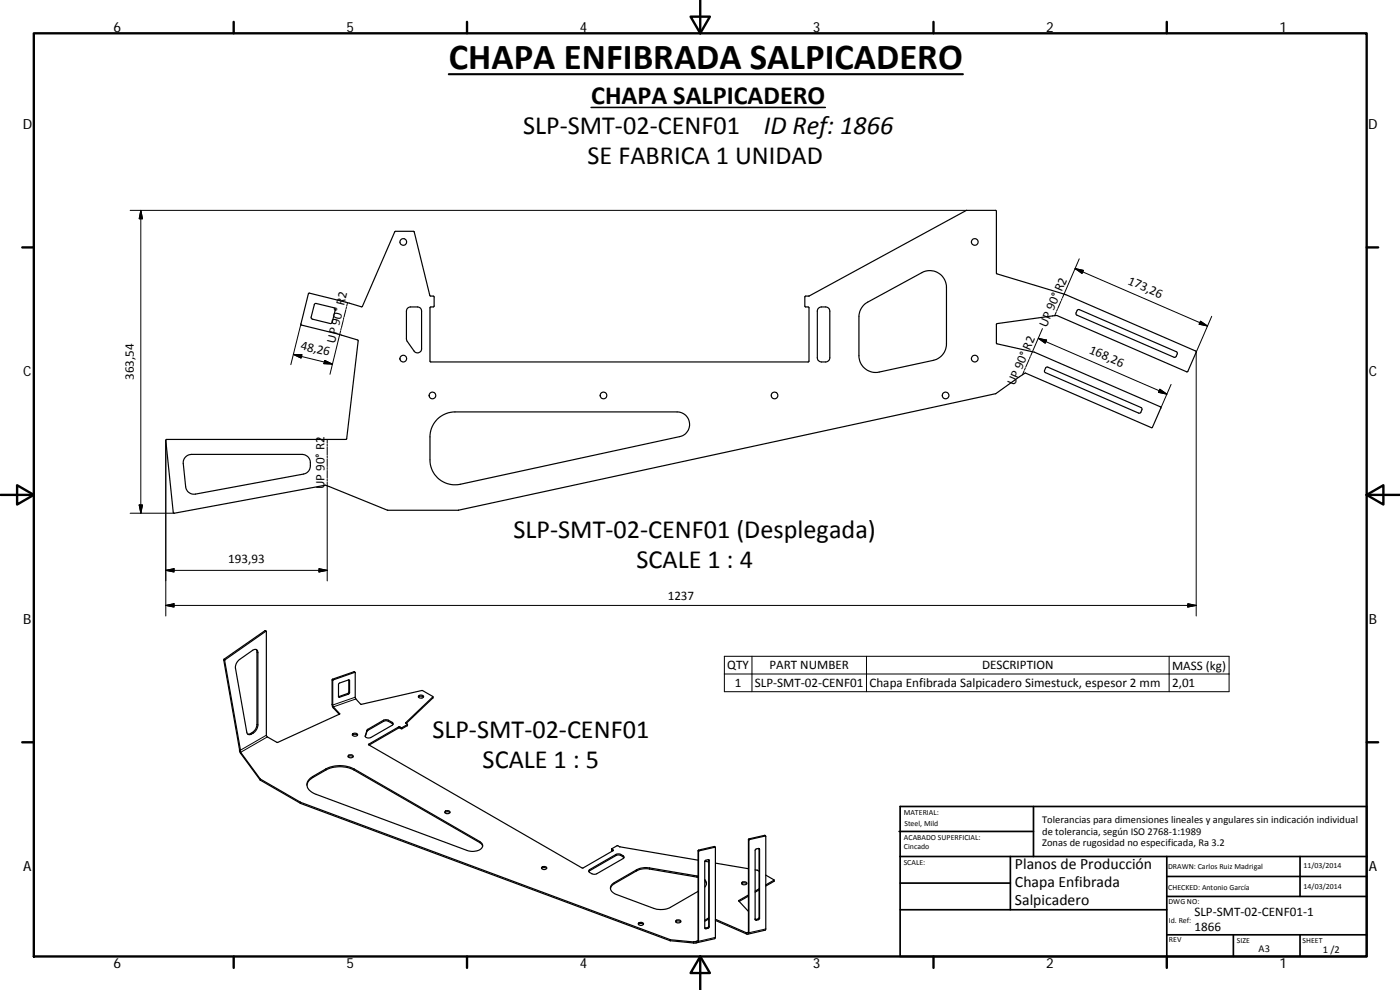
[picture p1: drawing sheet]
<svg xmlns="http://www.w3.org/2000/svg" width="420mm" height="297mm" viewBox="0 0 420 297" stroke-linecap="round" stroke-linejoin="round" font-family="sans-serif">
<g fill="none" stroke="#000" stroke-width=".36">
<path d="M92.6 88l11.2 2.7 4.8 1.4 9.9-22.6 5.6-.1 .2 .2 4.7 19.1 1 .1 .3 .3v2.8l-1.3 .3 .2 16.4h113.3l.3-.2v-16l-.2-.3-1.1-.2 .1-3 1.2-.1 47.2-25.7h8.8l.2 .2v18.6l.2 .3 20.7 6.2 38.9 16.9 .2 .4-2.7 5.9-39.1-16.9-18.1 2.5v5.9l11.3 2.6 37.9 16.4 .1 .3-2.7 5.9-38-16.4-8.9 6.2-161.2 35h-21.2l-18.7-7.5-45.6 8.3-2.3-21.8 .1-.2 54.1-.2 3.5-29.5-6.1-2-11.1-2.8zM94.4 91.2l.5-.1 5.6 1.4 .1 .5-1.1 4-.4 .1-5.6-1.5-.1-.4zM122.3 92.5l.7-.4h2.3a1.2 1.2 0 0 1 1.2 1.2v11.3a1.23 1.23 0 0 1-.8 1.2 1.23 1.23 0 0 1-1.4-.5l-2.2-3.1-.1-.5v-8.4zM245.5 92.6l.8-.5h1.5a1.26 1.26 0 0 1 1.2 1.2v14a1.3 1.3 0 0 1-1.2 1.3h-1.3a1.31 1.31 0 0 1-1.2-1.3v-14zM259.5 91.2l17.2-9.4a5 5 0 0 1 7.3 4.4v17a5.1 5.1 0 0 1-3.9 4.9l-16.2 3.5a5 5 0 0 1-6.1-4.9v-11.7a5.1 5.1 0 0 1 1.7-3.8zM323.3 93l.6-.1 29.1 12.6 .3 .5-.3 .9-.7 .3-29.1-12.6-.3-.6zM313.9 110.3l.5-.1 28 12.1 .3 .5-.3 .9-.7 .3-28-12.2-.3-.5zM55.8 137l.6-.4 1.1-.3h33.2a3 3 0 0 1 2.5 2.8 3 3 0 0 1-2.1 3.1l-32.4 6.1a2.54 2.54 0 0 1-3-2.3l-.7-7.3 .3-1.1zM131.2 125.8a7.7 7.7 0 0 1 5.3-2.2h66.7a3.7 3.7 0 0 1 3.7 3.3 3.7 3.7 0 0 1-2.9 4.1l-65.9 14.3a7.5 7.5 0 0 1-9.1-7.3v-6.9a7.4 7.4 0 0 1 2.2-5.3zM71.7 198l4.1-2.9a.89 .89 0 0 1 1.1-.2 .89 .89 0 0 1 .5 .9v21.7a2.82 2.82 0 0 1-3 2.8l-.3-.6-3.4-19.2a2.96 2.96 0 0 1 1-2.5zM76.8 194.9l.3 .8v21.6a3.1 3.1 0 0 1-2.8 3M79.9 189.4l-.3-.2-12.4 8.8 4.7 26.9"/>
<path d="M99.7 211.3l.3 1.1M99.7 211.3l.2 .2M99.9 211.5v-7.4l6.6-2.4 .1 7.6 1.8 2 18.2-4.1 3.3 1.8-8.1 7.9 .4 .5-1.6 1-.9-.3-9.1 5.3 64.1 37 9.3-5.2-.5-.5 1.8-1 .8 .4 23.4 4M99.9 211.5l.1 .5 1.9 2.2-18.6 8.6-3.2-1.9-.3-31.5-12.4 8.7 4.8 27M100 212.2v.2M100 212.4l1.8 1.9M101.7 205.1l3.1-1.1v4.2l-3.2 1zM104.7 204l-.1 3.8-3 1.2M106.6 201.8l-.4-.3-6.5 2.3v7.5M110.3 218.9l5.2-2.9 1.1 .1 1.4 .9-.3 .6-6.6 3.8a1.03 1.03 0 0 1-1.5-.6zM118 217.3l-1.6-1h-1.1l-4.9 2.8-.8 1.9M122.3 217.3v.4l-1.7 1-.9-.3-8.9 5.1"/>
<path d="M125.6 209.2a1.08 1.08 0 0 1 1.5 0M125.6 208.8a.83 .83 0 0 1 .9-.3 .83 .83 0 0 1 .6 .7 .9 .9 0 0 1-1.5-.3zM129.9 209.1v.3l-8 7.7M71.9 224.9l.3 .2M71.9 224.9l.3 1.2M72.2 225.1v.6M72.2 225.7v.4M72.2 225.7l5.9 8 12.1 7 110.9 41.2M72.2 226.1l5.9 8 12.1 6.9 110.9 41.3M92.1 235.6a3.1 3.1 0 0 1 1.8-2.3l3.9-2.2a9.4 9.4 0 0 1 8.5 0l37.7 21.7 .9 1.1M93.1 233.5l4.7-2.8a9.4 9.4 0 0 1 8.5 0l37.7 21.8a1.41 1.41 0 0 1 .8 1.6 1.41 1.41 0 0 1-1.4 1.1 4.9 4.9 0 0 1-3.2 0l-45.3-16.9a3 3 0 0 1-2.5-3.9zM104.5 227.1a1.06 1.06 0 0 1 1.5 0"/>
<path d="M104.5 226.7a.73 .73 0 0 1 .9-.3 .73 .73 0 0 1 .5 .8 .88 .88 0 0 1-1.5-.4zM105.8 220.6a1.09 1.09 0 0 1 1.5 0M105.8 220.2a.85 .85 0 0 1 1.5 .4 .79 .79 0 0 1-.9 .4 .79 .79 0 0 1-.6-.8zM133.5 243.5a.84 .84 0 0 1 .8-.3 .84 .84 0 0 1 .7 .6 .88 .88 0 0 1-1.5-.3zM133.5 243.8a1.08 1.08 0 0 1 1.5 0M183.5 254.7v.4l.4 .2M187.3 257.3l-1.2-.7h-1.1l-8.3 4.9M211.5 258.4l1.2 .2M211.7 258.2l.9-.3 .2 .3v19.9l-.1 .3-.8 .3-.4-.3zM212.7 258v20l-.4 .3-.8 .1M214.7 254.3l-.3-.3-4.9 1.2v27M214.7 259l9.9 1.6"/>
<path d="M226.8 254.8l.8-.2 .4 .2v20.7l-.3 .4-.7 .2-.4-.2zM227.8 254.6v20.8l-.4 .4-.8 .1M229.8 250.9l-.3-.3-4.7 1.1-.2 .2v27.8M162.5 260.6a1.15 1.15 0 0 1 1.6 0M162.6 260.2a.86 .86 0 0 1 1.5 .4 .79 .79 0 0 1-.9 .3 .79 .79 0 0 1-.6-.7zM176.8 261l8.2-4.7h1.1l1.2 .8-.3 .5-8.1 4.6-.9 .1-1.1-.5-.2-.4zM191.6 277.3a1.14 1.14 0 0 1 1.5 0M191.7 277a.81 .81 0 0 1 .8-.3 .81 .81 0 0 1 .6 .6 .76 .76 0 0 1-.9 .4 .76 .76 0 0 1-.5-.7zM202.8 276.6a1.03 1.03 0 0 1 1.5 0M202.9 276.2a.84 .84 0 0 1 1.4 .4 .78 .78 0 0 1-.9 .4 .78 .78 0 0 1-.5-.8zM209.5 262.9l-14.5-2.5a6.4 6.4 0 0 0-4 .6l-6.6 3.8a1.79 1.79 0 0 0-1.2 1.8 1.79 1.79 0 0 0 1.4 1.6l11.6 4.4a6.6 6.6 0 0 0 5-.4l8.3-4.8M209.5 263.2l-14.5-2.4a6.2 6.2 0 0 0-4 .5l-6.9 4-.6 .5-.3 .8"/>
<path d="M211.5 263.9a1.53 1.53 0 0 1 0 2.3M211.5 264.2l.5 1M212.7 275.4l-1.2 .7M212.7 275.7l-1.2 .7M214.7 276.2l9.3 4M214.7 275.8l9.3 4.1M222.6 265.2a1.03 1.03 0 0 1 1.5 0M222.6 264.8a.86 .86 0 0 1 1.5 .4 .79 .79 0 0 1-.9 .3 .79 .79 0 0 1-.6-.7zM224 279.9v.3M224.6 279.7l.2 .2M224.6 279.7l-.6 .2M224.6 268.9l-2.8 1.6"/>
<path d="M224.6 268.5l-2.9 1.8 2.9 3.2M224.8 279.9v-27.8l.1-.2 4.8-1.1 .1 28-.1 .3-5.3 1.2M224.8 279.9a.49 .49 0 0 1-.8 .3M226.6 261l1.2 .4M226.6 275.6l.3 .3M227.8 267l-1.2 .7M227.8 266.7l-1.2 .7M229.8 262.6l2.5 1.4-2.5 1.5M232.3 264.1v.4l-2.5 1.4M201.1 282.3h.1M201.1 281.9l.1 .1M201.2 282l6.9 .6"/>
<path d="M201.2 282.3l6.9 .6M208.1 282.6v.3M209.5 282.2l-1.4 .4M209.5 282.2l.1 .2M209.6 282.4v-26.9l5-1.3 .1 27.2-.2 .2-5.7 1.3M209.6 282.4l-.7 .5h-.8"/>
<circle cx="121" cy="72.6" r="1.01"/>
<circle cx="292.5" cy="72.6" r="1.01"/>
<circle cx="121" cy="107.6" r="1.01"/>
<circle cx="129.8" cy="118.7" r=".99"/>
<circle cx="181.1" cy="118.7" r=".99"/>
<circle cx="232.5" cy="118.7" r=".99"/>
<circle cx="283.8" cy="118.7" r=".99"/>
<circle cx="292.5" cy="107.6" r="1.01"/>
</g>
<g fill="none" stroke="#000" stroke-width=".3">
<path d="M39.1 63.1h251M42.3 63.1l.5 2.5h-1zM42.3 63.1v90.9M323.9 77.7l-5 11.6M90.3 97.2l-3 12.2M102.2 99.3l-3.2 13M102.4 98.5l-.1 .6M103 96.1l-.5 2.2M103.2 95.3l-.2 .6M103.8 92.9l-.5 2.2M104 92.1l-.1 .6M104.3 90.8l-.3 1.1"/>
<path d="M312.9 98.6l-3.6 8.1M317 93.6l-.5 1.1M317.3 92.8l-.2 .6M318.4 90.4l-1 2.2M318.7 89.6l-.2 .5M322.7 80.6l2.5 .5-.5 .9zM322.7 80.6l39.7 17.2M360.3 96.4l2.1 1.4-2.5-.5zM363.7 94.9l-4.7 10.8v79.1M88 106.3l2.6 .1-.3 1zM88 106.3l11.7 2.9M97.5 108.1l2.2 1.1-2.5-.1z"/>
<path d="M307.3 111.3l-.4 1.2M307.7 110.4l-.2 .6M308.9 107.8l-1.1 2.4M309.2 107l-.2 .6M311.6 101.5l2.5 .5-.4 1zM311.6 101.5l38.6 16.8M348.1 116.8l2.1 1.5-2.5-.6zM351.5 115.3l-3.1 7.1M49.8 132.1v52.7M98.2 131.8v1.2M98.2 133.3v.6M98.2 134.2v2.3"/>
<path d="M98.2 136.8v.6M98.2 137.7v2.3M39.1 154h13.1M41.8 151.5h1l-.5 2.5zM98.2 140.3v.6M98.2 141.1v2.4M98.2 143.8v.5M98.2 144.6v29.7M49.8 171.1l2.4-.5v1zM49.8 171.1h48.4M95.7 170.6l2.5 .5-2.5 .5zM49.8 181.7l2.4-.6v1z"/>
<path d="M49.8 181.7h309.2M67.2 198.1l.2 .1M67.2 197.8l.4 .2M77.1 195.7l.3 .1M79.5 189.2l.3 .2M217.4 196.9h151.5v10.6h-151.5zM225.7 196.9v10.6M260 196.9v10.6M350.9 196.9v10.6M356.5 181.1l2.5 .6-2.5 .4zM75.7 219.8l.3 .2M77.1 217.3l.3 .2"/>
<path d="M99.7 204l.2 .2M99.8 203.8l.2 .2M101.7 209l.2 .2M101.9 214.1v.1M104.4 208.1l.2 .2M104.7 204l.2 .2M104.7 207.6l.2 .2M106.2 201.5l.2 .2M106.6 209.2l-6.7 2.3M106.8 209.7l-6.8 2.5M110.1 219.1v.4M110.4 218.8v.3"/>
<path d="M115.1 216.1v.3M116.6 216.1v.3M117.7 216.7v.4M119.7 218.1v.3M120 218.1v.3M120.4 218.3v.3M120.7 218.3v.3M121.8 216.9v.1M122.2 217.4v.3M129.9 209.1v.3M217.4 202.2h151.5M75.2 220.1l.2 .2"/>
<path d="M78.1 233.7v.4M78.2 233.8v.3M79.9 220.6l-7.7 4.5M80.2 221.1l-8 4.6M93.9 233v.3M97.8 230.7v.4M106.3 230.7v.4M109.6 220.8v.2M110.6 223.3v.2M90.1 240.7v.3M90.2 240.7v.3M144 252.5v.3"/>
<path d="M183.6 254.8v.3M184 255.1v.1M184.9 256.3v.4M186.3 256.3v.4M187 256.8v.3M209.5 255.2l.1 .3M209.7 255.1l.1 .2M212.7 258l.1 .2M214.4 254l.1 .2M224.6 251.9l.2 .2M224.8 251.7l.1 .2M227.8 254.6l.2 .2"/>
<path d="M229.5 250.6l.1 .2M176.9 260.9v.4M184.4 264.8v.3M191 261v.3M195 260.4v.4M209.2 262.8v.4M211.7 278.4l.2 .3M212.3 278.3l.2 .2M212.7 277.9l.1 .2M221.7 270.2v.2M224.5 279.8l-.5 .1M226.8 275.9l.2 .2"/>
<path d="M227.4 275.8l.2 .1M227.8 275.4l.2 .1M229.8 278.7l-5 1.2M232.3 264.1v.4M201.1 281.9l.1 .4M209.3 282.3l-1.2 .3M214.7 281.3l-5.1 1.1"/>
</g>
<circle cx="227.8" cy="254.6" r=".18" fill="#000"/>
<g fill="none" stroke="#000" stroke-width=".71">
<path d="M10.1 10h400.1v277h-400.1zM70.1 6.6v3.4M140.2 6.6v3.4M207.3 5h5.8l-2.9 5zM210.2 0v10M280.2 6.6v3.4M350.2 6.6v3.4M6.7 74.2h3.4M410.2 74.2h3.4M.2 148.5h9.9M5.1 145.6l5 2.9-5 2.9zM410.2 148.5l5-2.9v5.8z"/>
<path d="M410.2 148.5h9.9M6.7 222.7h3.4M410.2 222.7h3.4M70.1 287v3.4M140.2 287v3.4M210.2 287l2.9 5h-5.8zM210.2 287v10M280.2 287v3.4M350.2 287v3.4"/>
</g>
<g fill="none" stroke="#000" stroke-width=".51">
<path d="M269.8 249.5h40.4M270.1 257h140.1M270.1 242h140.1v45h-140.1zM303.2 257v16M310.2 242v15M350.2 257v30M390.2 257v12M270.1 273h80.1M270.1 265h33.1M350.2 269h60M350.2 263h60M350.2 280.5h60"/>
<path d="M370.2 280.5v6.5M390.2 280.5v6.5"/>
</g>
<path d="M42.3 63.1l.5 2.5h-1zM322.7 80.6l2.5 .5-.5 .9zM360.3 96.4l2.1 1.4-2.5-.5zM88 106.3l2.6 .1-.3 1zM97.5 108.1l2.2 1.1-2.5-.1zM311.6 101.5l2.5 .5-.4 1zM348.1 116.8l2.1 1.5-2.5-.6zM41.8 151.5h1l-.5 2.5zM49.8 171.1l2.4-.5v1zM95.7 170.6l2.5 .5-2.5 .5zM49.8 181.7l2.4-.6v1zM356.5 181.1l2.5 .6-2.5 .4z" fill="#000" stroke="#000" stroke-width=".3"/>
<path d="M134.7 22.3h154.3" fill="none" stroke="#000" stroke-width=".63"/>
<path d="M177.4 32.2h70.3" fill="none" stroke="#000" stroke-width=".46"/>
<text font-size="11" x="134.7" y="20.7">CHAPA ENFIBRADA SALPICADERO</text>
<g font-size="7.9">
<text x="177.4" y="31.1">CHAPA SALPICADERO</text>
<text x="157" y="40.1">SLP‐SMT‐02‐CENF01</text>
<text x="229.2" y="40.1">ID Ref: 1866</text>
<text x="176.4" y="49.1">SE FABRICA 1 UNIDAD</text>
<text x="154.1" y="161.4">SLP‐SMT‐02‐CENF01 (Desplegada)</text>
<text x="191" y="170.4">SCALE 1 : 4</text>
<text x="129.8" y="221.4">SLP‐SMT‐02‐CENF01</text>
<text x="144.9" y="230.4">SCALE 1 : 5</text>
</g>
<g font-size="4.7">
<text x="304.6" y="260.8">Planos de Producción</text>
<text x="304.6" y="266.2">Chapa Enfibrada</text>
<text x="304.6" y="271.6">Salpicadero</text>
</g>
<g font-size="4.2">
<text x="34" y="9.6">6</text>
<text x="104" y="9.6">5</text>
<text x="174" y="9.6">4</text>
<text x="244" y="9.6">3</text>
<text x="314" y="9.6">2</text>
<text x="384" y="9.6">1</text>
<text x="6.8" y="38.7">D</text>
<text x="410.6" y="38.7">D</text>
<text x="7" y="112.9">C</text>
<text x="410.8" y="112.9">C</text>
<text x="7" y="187.1">B</text>
<text x="410.8" y="187.1">B</text>
<text x="7" y="261.3">A</text>
<text x="410.8" y="261.3">A</text>
<text x="34" y="290.4">6</text>
<text x="104" y="290.4">5</text>
<text x="174" y="290.4">4</text>
<text x="244" y="290.4">3</text>
<text x="314" y="290.4">2</text>
<text x="384" y="290.4">1</text>
</g>
<g font-size="3.9">
<text x="338.3" y="85.1" transform="rotate(23 338.3 85.1)">173,26</text>
<text x="314" y="98.4" transform="rotate(-67 314 98.4)">UP 90° R2</text>
<text x="90.1" y="104.7" transform="rotate(14 90.1 104.7)">48,26</text>
<text x="100.5" y="103.1" transform="rotate(-76 100.5 103.1)">UP 90° R2</text>
<text x="326.7" y="105.8" transform="rotate(23 326.7 105.8)">168,26</text>
<text x="40.2" y="114.1" transform="rotate(-90 40.2 114.1)">363,54</text>
<text x="304.5" y="116" transform="rotate(-67 304.5 116)">UP 90° R2</text>
<text x="97.4" y="146.7" transform="rotate(-90 97.4 146.7)">UP 90° R2</text>
<text x="68.5" y="169">193,93</text>
<text x="200.4" y="180.1">1237</text>
<text x="218.3" y="200.8">QTY</text>
<text x="230.9" y="200.8">PART NUMBER</text>
<text x="294.7" y="200.8">DESCRIPTION</text>
<text x="351.8" y="200.9">MASS (kg)</text>
<text x="220.5" y="206.1">1</text>
<text x="226.6" y="206.1">SLP‐SMT‐02‐CENF01</text>
<text x="260.9" y="206.2">Chapa Enfibrada Salpicadero Simestuck, espesor 2 mm</text>
<text x="351.8" y="206.1">2,01</text>
<text x="358.5" y="274.9">SLP‐SMT‐02‐CENF01‐1</text>
<text x="358.5" y="279.4">1866</text>
</g>
<g font-size="3.1">
<text x="312.8" y="246.8">Tolerancias para dimensiones lineales y angulares sin indicación individual</text>
<text x="312.8" y="250.4">de tolerancia, según ISO 2768‐1:1989</text>
<text x="312.8" y="254">Zonas de rugosidad no especificada, Ra 3.2</text>
<text x="377.7" y="285.6">A3</text>
<text x="397" y="285.9">1 /2</text>
</g>
<g font-size="2.4">
<text x="271.2" y="244.4">MATERIAL:</text>
<text x="271.3" y="251.9">ACABADO SUPERFICIAL:</text>
<text x="271.4" y="247.9">Steel, Mild</text>
<text x="271.3" y="254.6">Cincado</text>
<text x="271.2" y="259.7">SCALE:</text>
<text x="350.6" y="260.8">DRAWN: Carlos Ruiz Madrigal</text>
<text x="391.2" y="260.6">11/03/2014</text>
<text x="350.6" y="267">CHECKED: Antonio García</text>
<text x="391.2" y="266.6">14/03/2014</text>
<text x="350.7" y="271.4">DWG NO:</text>
<text x="350.8" y="276.8">Id. Ref:</text>
<text x="350.8" y="282.8">REV</text>
<text x="371.2" y="282.9">SIZE</text>
<text x="390.9" y="282.9">SHEET</text>
</g>
</svg>
